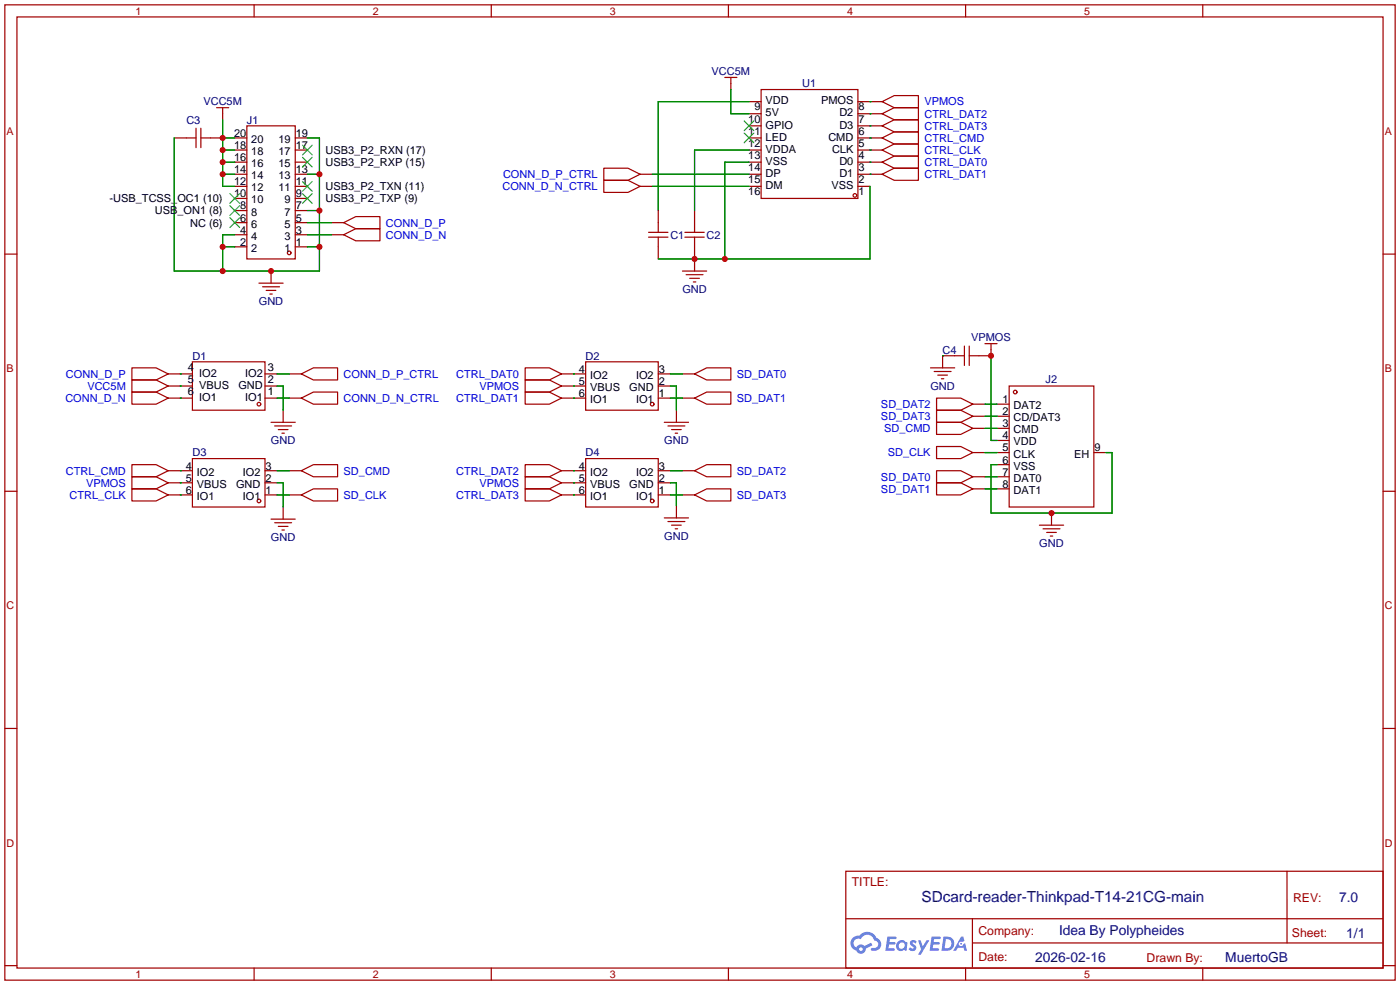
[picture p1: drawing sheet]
<svg xmlns="http://www.w3.org/2000/svg" width="294mm" height="207mm" viewBox="0 0 294 207" stroke-linecap="round" stroke-linejoin="round" font-family="sans-serif">
<g fill="none" stroke="#a10000" stroke-width=".25">
<path d="M1 1h291.9v204.7h-291.9zM3.6 3.6h286.7v199.6h-286.7zM53.3 1v2.6M103.1 1v2.6M152.9 1v2.6M202.7 1v2.6M252.5 1v2.6M1 53.3h2.6M290.3 53.3h2.6M1 103.1h2.6M290.3 103.1h2.6M1 152.9h2.6"/>
<path d="M290.3 152.9h2.6M177.5 182.9h112.8v20.3h-112.8zM177.6 192.8h112.6M204.1 197.9h86.1M204.1 192.8v10.2M270.2 182.9v15M1 202.7h2.6M53.3 203.2v2.5M103.1 203.2v2.5M152.9 203.2v2.5M202.7 203.2v2.5M252.5 203.2v2.5"/>
<path d="M290.3 202.7h2.6"/>
</g>
<g fill="#5487ff">
<path d="M191.2 197.5l.5-.2 .4 .1 .3 .3-.2 .4a.33 .33 0 0 0-.3-.3 .33 .33 0 0 0-.4 .1l.1 .1a.86 .86 0 0 1 .7 .7 .86 .86 0 0 1-.3 .8l-.7 .1-.6-.4 .4-.4 .5 .3 .2-.1v-.2a.88 .88 0 0 1-.6-1.3z"/>
<path d="M192.7 197.4h.6l.4 1.3 .8-1.3h.6l-1.8 3h-.6l.6-1.1z"/>
<path d="M186.3 196.6h1.6l.3 .1-.1 .4h-1.3l-.1 .6h1.1l.2 .3-.3 .3h-1.1l-.1 .8h1.2l.1 .2-.1 .2-1.8 .1z"/>
<path d="M195.6 196.6h1.6l.2 .1v.4h-1.3l-.1 .6h1.1l.2 .3-.3 .3h-1.1l-.1 .8h1.2l.1 .2-.1 .2-1.9 .1z"/>
<path d="M201.7 196.6h.5l.3 .9-.5 .2a.5 .5 0 0 0-.7 .2 .5 .5 0 0 0 .3 .7 .5 .5 0 0 0 .6-.4l.4-.2 .4 1.6h-.6l-.1-.7h-1.2l-.4 .7h-.6z"/>
<path d="M198 196.6l-.4 3h1a1.51 1.51 0 0 0 1.7-1.5 1.51 1.51 0 0 0-1.8-1.5zM198.6 197.1a1.02 1.02 0 0 1 1.1 1.2 1.02 1.02 0 0 1-1.4 .8z"/>
<path d="M188.5 197.6a1.11 1.11 0 0 0-.3 1.6 1.11 1.11 0 0 0 1.6 .2l.5 .2 .2-1.7-.4-.2a1.02 1.02 0 0 0-1.6-.1zM188.6 198.5a.67 .67 0 0 1 1.3 0 .67 .67 0 0 1-1.3 0z"/>
<path d="M179 196.9a1.58 1.58 0 0 0 .8 2.6 1.01 1.01 0 0 0 1.1 .7 1.01 1.01 0 0 0 .8-1.1l1.4-.7-.3-.5-1.3 .7a1.03 1.03 0 0 0-1.7 .3 1 1 0 0 1-.5-1.4 1 1 0 0 1 1.4-.3 1.49 1.49 0 0 1 1.5-1 1.49 1.49 0 0 1 1.4 1.2 .82 .82 0 0 1 .7 1.1 .82 .82 0 0 1-1.2 .5l-.3 .1v.3a1.4 1.4 0 0 0 2-.6 1.4 1.4 0 0 0-.8-1.9 2.19 2.19 0 0 0-3.7-.5l-.8 .1zM180.3 199.2a.4 .4 0 0 1 .8 0 .4 .4 0 0 1-.8 0z"/>
<circle cx="201.8" cy="198.1" r=".19"/>
</g>
<g fill="none" stroke="#a10000" stroke-width=".25">
<path d="M152.1 16.3h2.6M153.4 16.3v2.5M159.8 18.8h20.3v22.9h-20.3zM36.6 29h4.5M41.1 26.9v4.1M42.2 29h4.5M42.2 26.9v4.1M45.5 22.6h2.5M46.7 22.6v2.5M49.3 39.1h2.5M49.3 36.6h2.5M49.3 34h2.5"/>
<path d="M49.3 31.5h2.5M49.3 29h2.5M51.8 26.4h10.2v28h-10.2zM62 39.1h2.5M62 36.6h2.5M62 34h2.5M62 31.5h2.5M62 29h2.5M126.7 35.3h5.1l2.6 1.3-2.6 1.2h-5.1zM126.7 37.8h5.1l2.6 1.3-2.6 1.3h-5.1zM134.4 39.1h2.5M134.4 36.6h2.5"/>
<path d="M157.2 39.1h2.6M157.2 36.6h2.6M157.2 34h2.6M157.2 31.5h2.6M157.2 29h2.6M157.2 26.4h2.6M157.2 23.9h2.6M157.2 21.3h2.6M180.1 39.1h2.5M180.1 36.6h5.1M180.1 34h5.1M180.1 31.5h5.1"/>
<path d="M180.1 29h5.1M180.1 26.4h5.1M180.1 23.9h5.1M180.1 21.3h5.1M185.2 29l2.5-1.3h5.1v2.5h-5.1zM185.2 31.5l2.5-1.3h5.1v2.6h-5.1zM185.2 21.3l2.5-1.2h5.1v2.5h-5.1zM185.2 34l2.5-1.2h5.1v2.5h-5.1zM185.2 36.6l2.5-1.3h5.1v2.5h-5.1zM185.2 23.9l2.5-1.3h5.1v2.5h-5.1zM185.2 26.4l2.5-1.3h5.1v2.6h-5.1zM49.3 51.8h2.5"/>
<path d="M49.3 49.3h2.5M49.3 46.7h2.5M49.3 44.2h2.5M49.3 41.7h2.5M54.4 59.4h5M56.9 56.9v2.5M62 51.8h2.5M62 49.3h2.5M62 46.7h2.5M62 44.2h2.5M62 41.7h2.5M69.6 49.3h2.5"/>
<path d="M69.6 46.7h2.5M72.1 46.7l2.6-1.2h5.1v2.5h-5.1zM72.1 49.3l2.6-1.3h5.1v2.5h-5.1zM136.1 49.8h4.1M136.1 48.8h4.1M138.2 44.2v4.6M138.2 49.8v4.6M143.3 56.9h5M143.8 49.8h4M143.8 48.8h4M144 57.7h3.6M144.8 58.4h2"/>
<path d="M145.5 59.2h.5M145.8 44.2v4.6M145.8 49.8v7.1M27.7 77.2h5.1l2.5 1.3-2.5 1.3h-5.1zM27.7 79.8h5.1l2.5 1.2-2.5 1.3h-5.1zM35.3 78.5h5.1M40.4 75.9h15.2v10.2h-15.2zM55.1 60.2h3.6M55.6 78.5h2.6M55.9 61h2M56.6 61.7h.5M60.7 78.5h2.5"/>
<path d="M63.2 78.5l2.6-1.3h5.1v2.6h-5.1zM110.2 79.8h5.1l2.6 1.2-2.6 1.3h-5.1zM110.2 77.2h5.1l2.6 1.3-2.6 1.3h-5.1zM117.9 78.5h5M122.9 75.9h15.3v10.2h-15.3zM138.2 78.5h2.5M143.3 78.5h2.5M145.8 78.5l2.5-1.3h5.1v2.6h-5.1zM195.3 77.2h5.1M196.1 78h3.5M196.8 78.7h2.1M197.6 79.5h.5"/>
<path d="M202.4 72.6v4.1M202.4 74.7h-4.5v2.5M203.5 72.6v4.1M206.8 72.1h2.5M208 72.1v2.6h-4.5M27.7 82.3h5.1l2.5 1.3-2.5 1.2h-5.1zM27.7 97.5h5.1l2.5 1.3-2.5 1.3h-5.1zM35.3 83.6h5.1M35.3 81h5.1M35.3 98.8h5.1M40.4 96.3h15.2v10.1h-15.2zM55.6 83.6h2.6"/>
<path d="M55.6 81h2.6M55.6 98.8h2.6M56.9 88.6h5.1M57.7 89.4h3.5M58.4 90.2h2.1M59.2 90.9h.5M59.4 86.1v2.5M60.7 83.6h2.5M60.7 98.8h2.5M63.2 83.6l2.6-1.3h5.1v2.5h-5.1zM63.2 98.8l2.6-1.3h5.1v2.6h-5.1zM110.2 82.3h5.1l2.6 1.3-2.6 1.2h-5.1z"/>
<path d="M110.2 97.5h5.1l2.6 1.3-2.6 1.3h-5.1zM117.9 83.6h5M117.9 81h5M117.9 98.8h5M122.9 96.3h15.3v10.1h-15.3zM138.2 83.6h2.5M138.2 81h2.5M138.2 98.8h2.5M139.4 88.6h5.1M140.2 89.4h3.6M141 90.2h2M141.7 90.9h.5"/>
<path d="M142 86.1v2.5M143.3 83.6h2.5M143.3 98.8h2.5M145.8 83.6l2.5-1.3h5.1v2.5h-5.1zM145.8 98.8l2.5-1.3h5.1v2.6h-5.1zM196.6 88.6h5.1l2.5 1.3-2.5 1.3h-5.1zM196.6 93.7h5.1l2.5 1.3-2.5 1.3h-5.1zM196.6 83.6h5.1l2.5 1.2-2.5 1.3h-5.1zM196.6 86.1h5.1l2.5 1.3-2.5 1.2h-5.1zM196.6 98.8h5.1l2.5 1.3-2.5 1.2h-5.1zM204.2 84.8h2.6M204.2 87.4h2.6"/>
<path d="M204.2 89.9h2.6M204.2 95h2.6M209.3 84.8h2.5M209.3 87.4h2.5M209.3 89.9h2.5M209.3 92.5h2.5M209.3 95h2.5M209.3 97.5h2.5M211.8 81h17.8v25.4h-17.8zM229.6 95h2.6M27.7 102.6h5.1l2.5 1.3-2.5 1.3h-5.1zM27.7 100.1h5.1l2.5 1.2-2.5 1.3h-5.1z"/>
<path d="M35.3 103.9h5.1M35.3 101.3h5.1M55.6 103.9h2.6M55.6 101.3h2.6M56.9 109h5.1M57.7 109.7h3.5M58.4 110.5h2.1M59.2 111.3h.5M59.4 106.4v2.6M60.7 103.9h2.5M63.2 103.9l2.6-1.3h5.1v2.6h-5.1zM110.2 100.1h5.1l2.6 1.2-2.6 1.3h-5.1z"/>
<path d="M110.2 102.6h5.1l2.6 1.3-2.6 1.3h-5.1zM117.9 103.9h5M117.9 101.3h5M138.2 103.9h2.5M138.2 101.3h2.5M139.4 108.7h5.1M140.2 109.5h3.6M141 110.2h2M141.7 111h.5M142 106.2v2.5M143.3 103.9h2.5M145.8 103.9l2.5-1.3h5.1v2.6h-5.1z"/>
<path d="M196.6 101.3h5.1l2.5 1.3-2.5 1.3h-5.1zM204.2 100.1h2.6M204.2 102.6h2.6M209.3 100.1h2.5M209.3 102.6h2.5M218.2 110.2h5.1M218.9 111h3.6M219.7 111.8h2M220.5 112.5h.5M220.7 107.7v2.5"/>
<circle cx="60.7" cy="53.1" r=".38"/>
<circle cx="179.5" cy="41" r=".38"/>
<circle cx="54.4" cy="84.8" r=".38"/>
<circle cx="136.9" cy="84.8" r=".38"/>
<circle cx="213.1" cy="82.3" r=".38"/>
<circle cx="54.4" cy="105.2" r=".38"/>
<circle cx="136.9" cy="105.2" r=".38"/>
</g>
<g fill="none" stroke="#008700" stroke-width=".25">
<path d="M153.4 18.8v5.1h3.8M36.6 29v27.9h30.5v-27.9h-2.6M46.7 31.5h2.6M46.7 34h2.6M46.7 36.6h2.6M46.7 25.1v14h2.6M46.7 29h2.6M64.5 36.6h2.6M136.9 36.6h20.3M136.9 39.1h20.3M157.2 21.3h-19v22.9M157.2 31.5h-11.4v12.7"/>
<path d="M157.2 34h-5.1v20.4M182.6 29h.1M182.6 31.5h.1M182.6 21.3h.1M182.6 34h.1M182.6 36.6h.1M182.6 23.9h.1M182.6 26.4h.1M182.6 39.1v15.3h-44.4M46.7 51.8h2.6M49.3 49.3h-2.6v7.6M64.5 46.7h5.1"/>
<path d="M64.5 49.3h5.1M64.5 51.8h2.6M64.5 44.2h2.6M37.8 78.5h.1M58.2 78.5h2.5M120.4 78.5h.1M140.7 78.5h2.6M197.9 74.7h.1M208 74.7v17.8h1.3M37.8 83.6h.1M37.8 81h.1M37.8 98.8h.1"/>
<path d="M58.2 81h1.2v5.1M58.2 83.6h2.5M58.2 98.8h2.5M120.4 81h.1M120.4 83.6h.1M120.4 98.8h.1M140.7 81h1.3v5.1M140.7 83.6h2.6M140.7 98.8h2.6M206.8 89.9h2.5M206.8 95h2.5M206.8 84.8h2.5"/>
<path d="M206.8 87.4h2.5M232.2 95h1.2v12.7h-25.4v-10.2h1.3M37.8 103.9h.1M37.8 101.3h.1M58.2 101.3h1.2v5.1M58.2 103.9h2.5M120.4 101.3h.1M120.4 103.9h.1M140.7 103.9h2.6M140.7 101.3h1.3v4.9M206.8 100.1h2.5M206.8 102.6h2.5"/>
</g>
<g fill="none" stroke="#3c3" stroke-width=".25">
<path d="M63.5 38.1l2 2M63.5 33l2 2.1M63.5 30.5l2 2M65.5 38.1l-2 2M65.5 33l-2 2.1M65.5 30.5l-2 2M156.2 25.4l2 2M156.2 27.9l2 2.1M158.2 25.4l-2 2M158.2 27.9l-2 2.1M48.3 40.6l2 2.1M48.3 43.2l2 2"/>
<path d="M48.3 45.7l2 2.1M50.3 40.6l-2 2.1M50.3 43.2l-2 2M50.3 45.7l-2 2.1M63.5 40.6l2 2.1M65.5 40.6l-2 2.1"/>
</g>
<g fill="#c00">
<circle cx="145.8" cy="54.4" r=".63"/>
<circle cx="152.1" cy="54.4" r=".63"/>
<circle cx="220.7" cy="107.7" r=".63"/>
<circle cx="208" cy="74.7" r=".63"/>
<circle cx="46.7" cy="51.8" r=".63"/>
<circle cx="46.7" cy="56.9" r=".63"/>
<circle cx="56.9" cy="56.9" r=".63"/>
<circle cx="67.1" cy="51.8" r=".63"/>
<circle cx="67.1" cy="44.2" r=".63"/>
<circle cx="67.1" cy="36.6" r=".63"/>
<circle cx="46.7" cy="29" r=".63"/>
<circle cx="46.7" cy="31.5" r=".63"/>
<circle cx="46.7" cy="34" r=".63"/>
<circle cx="46.7" cy="36.6" r=".63"/>
</g>
<text font-size="3.2" fill="#000080" x="193.5" y="189.2">SDcard-reader-Thinkpad-T14-21CG-main</text>
<g font-size="2.9" fill="#000080">
<text x="281.1" y="189.4">7.0</text>
<text x="222.3" y="196.3">Idea By Polypheides</text>
<text x="282.6" y="196.8">1/1</text>
<text x="217.3" y="201.9">2026-02-16</text>
<text x="257.2" y="201.9">MuertoGB</text>
</g>
<g font-size="2.6" fill="#a00000">
<text x="178.8" y="186.1">TITLE:</text>
<text x="271.4" y="189.4">REV:</text>
<text x="205.4" y="196.3">Company:</text>
<text x="271.2" y="196.7">Sheet:</text>
<text x="205.4" y="201.8">Date:</text>
<text x="240.7" y="201.9">Drawn By:</text>
</g>
<g font-size="2.3" fill="#000080">
<text x="149.4" y="15.8">VCC5M</text>
<text x="42.7" y="22.1">VCC5M</text>
<text x="168.4" y="18.2">U1</text>
<text x="39.1" y="26">C3</text>
<text x="51.8" y="26">J1</text>
<text x="140.7" y="50.1">C1</text>
<text x="148.3" y="50.1">C2</text>
<text x="54.3" y="64.1">GND</text>
<text x="143.2" y="61.5">GND</text>
<text x="203.9" y="71.7">VPMOS</text>
<text x="40.4" y="75.5">D1</text>
<text x="122.9" y="75.5">D2</text>
<text x="197.9" y="74.2">C4</text>
<text x="195.3" y="81.8">GND</text>
<text x="219.5" y="80.5">J2</text>
<text x="40.4" y="95.8">D3</text>
<text x="56.9" y="93.3">GND</text>
<text x="122.9" y="95.8">D4</text>
<text x="139.4" y="93.3">GND</text>
<text x="56.9" y="113.6">GND</text>
<text x="139.4" y="113.3">GND</text>
<text x="218.2" y="114.9">GND</text>
</g>
<g font-size="2.3">
<text x="158.4" y="23.2">9</text>
<text x="160.7" y="21.9">VDD</text>
<text x="172.3" y="21.9">PMOS</text>
<text x="180.2" y="23.2">8</text>
<text x="49.1" y="28.7">20</text>
<text x="52.8" y="30">20</text>
<text x="58.5" y="30">19</text>
<text x="62.1" y="28.7">19</text>
<text x="157.1" y="25.7">10</text>
<text x="157.1" y="28.3">11</text>
<text x="160.7" y="24.5">5V</text>
<text x="160.7" y="27">GPIO</text>
<text x="160.7" y="29.5">LED</text>
<text x="173.9" y="29.5">CMD</text>
<text x="176.2" y="27">D3</text>
<text x="176.2" y="24.5">D2</text>
<text x="180.2" y="28.3">6</text>
<text x="180.2" y="25.7">7</text>
<text x="49.1" y="31.3">18</text>
<text x="49.1" y="33.8">16</text>
<text x="52.8" y="32.5">18</text>
<text x="52.8" y="35.1">16</text>
<text x="58.5" y="35.1">15</text>
<text x="58.5" y="32.5">17</text>
<text x="62.1" y="31.3">17</text>
<text x="68.3" y="32.3">USB3_P2_RXN (17)</text>
<text x="68.3" y="34.8">USB3_P2_RXP (15)</text>
<text x="157.1" y="30.8">12</text>
<text x="157.1" y="33.3">13</text>
<text x="157.1" y="35.9">14</text>
<text x="160.7" y="32.1">VDDA</text>
<text x="160.7" y="34.6">VSS</text>
<text x="174.7" y="32.1">CLK</text>
<text x="176.2" y="34.6">D0</text>
<text x="180.2" y="35.9">3</text>
<text x="180.2" y="33.3">4</text>
<text x="180.2" y="30.8">5</text>
<text x="49.1" y="36.3">14</text>
<text x="49.1" y="38.9">12</text>
<text x="49.1" y="41.4">10</text>
<text x="52.8" y="37.6">14</text>
<text x="52.8" y="40.2">12</text>
<text x="58.5" y="40.2">11</text>
<text x="58.5" y="37.6">13</text>
<text x="62.1" y="41.4">9</text>
<text x="62.1" y="38.9">11</text>
<text x="62.1" y="36.3">13</text>
<text x="68.3" y="39.9">USB3_P2_TXN (11)</text>
<text x="157.1" y="38.4">15</text>
<text x="157.1" y="41">16</text>
<text x="160.7" y="37.2">DP</text>
<text x="160.7" y="39.7">DM</text>
<text x="174.5" y="39.7">VSS</text>
<text x="176.2" y="37.2">D1</text>
<text x="180.2" y="41">1</text>
<text x="180.2" y="38.4">2</text>
<text x="23" y="42.5">-USB_TCSS_OC1 (10)</text>
<text x="32.5" y="45">USB_ON1 (8)</text>
<text x="39.9" y="47.5">NC (6)</text>
<text x="50.4" y="44">8</text>
<text x="50.4" y="46.5">6</text>
<text x="52.8" y="42.7">10</text>
<text x="52.8" y="45.2">8</text>
<text x="52.8" y="47.8">6</text>
<text x="59.8" y="47.8">5</text>
<text x="59.8" y="45.2">7</text>
<text x="59.8" y="42.7">9</text>
<text x="62.1" y="46.5">5</text>
<text x="62.1" y="44">7</text>
<text x="68.3" y="42.5">USB3_P2_TXP (9)</text>
<text x="50.4" y="49">4</text>
<text x="50.4" y="51.6">2</text>
<text x="52.8" y="50.3">4</text>
<text x="52.8" y="52.9">2</text>
<text x="59.8" y="52.9">1</text>
<text x="59.8" y="50.3">3</text>
<text x="62.1" y="51.6">1</text>
<text x="62.1" y="49">3</text>
<text x="39.5" y="77.8">4</text>
<text x="56.2" y="77.8">3</text>
<text x="39.5" y="80.3">5</text>
<text x="39.5" y="82.8">6</text>
<text x="41.8" y="79">IO2</text>
<text x="41.8" y="81.6">VBUS</text>
<text x="50" y="81.6">GND</text>
<text x="51.4" y="79">IO2</text>
<text x="56.2" y="82.8">1</text>
<text x="56.2" y="80.3">2</text>
<text x="121.5" y="78.3">4</text>
<text x="121.5" y="80.8">5</text>
<text x="121.5" y="83.3">6</text>
<text x="123.9" y="79.5">IO2</text>
<text x="123.9" y="82.1">VBUS</text>
<text x="132.1" y="82.1">GND</text>
<text x="133.5" y="79.5">IO2</text>
<text x="138.3" y="83.3">1</text>
<text x="138.3" y="80.8">2</text>
<text x="138.3" y="78.3">3</text>
<text x="41.8" y="84.1">IO1</text>
<text x="51.4" y="84.1">IO1</text>
<text x="123.9" y="84.6">IO1</text>
<text x="133.5" y="84.6">IO1</text>
<text x="210.4" y="84.6">1</text>
<text x="210.4" y="87.1">2</text>
<text x="210.4" y="89.7">3</text>
<text x="212.8" y="85.9">DAT2</text>
<text x="212.8" y="88.4">CD/DAT3</text>
<text x="210.4" y="92.2">4</text>
<text x="210.4" y="94.8">5</text>
<text x="212.8" y="91">CMD</text>
<text x="212.8" y="93.5">VDD</text>
<text x="229.7" y="94.8">9</text>
<text x="39" y="98.6">4</text>
<text x="39" y="101.1">5</text>
<text x="41.3" y="99.8">IO2</text>
<text x="51" y="99.8">IO2</text>
<text x="55.8" y="101.1">2</text>
<text x="55.8" y="98.6">3</text>
<text x="121.5" y="98.6">4</text>
<text x="121.5" y="101.1">5</text>
<text x="123.9" y="99.8">IO2</text>
<text x="133.5" y="99.8">IO2</text>
<text x="138.3" y="101.1">2</text>
<text x="138.3" y="98.6">3</text>
<text x="210.4" y="97.3">6</text>
<text x="210.4" y="99.8">7</text>
<text x="212.8" y="96">CLK</text>
<text x="212.8" y="98.6">VSS</text>
<text x="212.8" y="101.1">DAT0</text>
<text x="225.5" y="96">EH</text>
<text x="39" y="103.7">6</text>
<text x="41.3" y="102.4">VBUS</text>
<text x="41.3" y="104.9">IO1</text>
<text x="49.6" y="102.4">GND</text>
<text x="51" y="104.9">IO1</text>
<text x="55.8" y="103.7">1</text>
<text x="121.5" y="103.7">6</text>
<text x="123.9" y="102.4">VBUS</text>
<text x="123.9" y="104.9">IO1</text>
<text x="132.1" y="102.4">GND</text>
<text x="133.5" y="104.9">IO1</text>
<text x="138.3" y="103.7">1</text>
<text x="210.4" y="102.4">8</text>
<text x="212.8" y="103.7">DAT1</text>
</g>
<g font-size="2.3" fill="#00f">
<text x="194.1" y="22.1">VPMOS</text>
<text x="194.1" y="29.8">CTRL_CMD</text>
<text x="194.1" y="24.7">CTRL_DAT2</text>
<text x="194.1" y="27.2">CTRL_DAT3</text>
<text x="194.1" y="32.3">CTRL_CLK</text>
<text x="194.1" y="34.8">CTRL_DAT0</text>
<text x="105.5" y="39.9">CONN_D_N_CTRL</text>
<text x="105.6" y="37.4">CONN_D_P_CTRL</text>
<text x="194.1" y="37.4">CTRL_DAT1</text>
<text x="81" y="47.5">CONN_D_P</text>
<text x="81" y="50.1">CONN_D_N</text>
<text x="13.8" y="79.3">CONN_D_P</text>
<text x="18.3" y="81.8">VCC5M</text>
<text x="72.1" y="79.3">CONN_D_P_CTRL</text>
<text x="95.8" y="79.3">CTRL_DAT0</text>
<text x="100.6" y="81.8">VPMOS</text>
<text x="154.7" y="79.3">SD_DAT0</text>
<text x="13.7" y="84.4">CONN_D_N</text>
<text x="72.1" y="84.4">CONN_D_N_CTRL</text>
<text x="95.8" y="84.4">CTRL_DAT1</text>
<text x="154.7" y="84.4">SD_DAT1</text>
<text x="184.9" y="85.6">SD_DAT2</text>
<text x="184.9" y="88.2">SD_DAT3</text>
<text x="185.6" y="90.7">SD_CMD</text>
<text x="186.3" y="95.8">SD_CLK</text>
<text x="13.8" y="99.6">CTRL_CMD</text>
<text x="72.1" y="99.6">SD_CMD</text>
<text x="95.8" y="99.6">CTRL_DAT2</text>
<text x="154.7" y="99.6">SD_DAT2</text>
<text x="184.9" y="100.9">SD_DAT0</text>
<text x="14.6" y="104.7">CTRL_CLK</text>
<text x="18.1" y="102.2">VPMOS</text>
<text x="72.1" y="104.7">SD_CLK</text>
<text x="95.8" y="104.7">CTRL_DAT3</text>
<text x="100.6" y="102.2">VPMOS</text>
<text x="154.7" y="104.7">SD_DAT3</text>
<text x="184.9" y="103.4">SD_DAT1</text>
</g>
<g font-size="2.2" fill="#a00000">
<text x="28.4" y="3.1">1</text>
<text x="78.2" y="3.1">2</text>
<text x="128" y="3.1">3</text>
<text x="177.8" y="3.1">4</text>
<text x="227.6" y="3.1">5</text>
<text x="1.4" y="28.3">A</text>
<text x="290.7" y="28.3">A</text>
<text x="1.4" y="78.1">B</text>
<text x="290.7" y="78.1">B</text>
<text x="1.4" y="127.9">C</text>
<text x="290.7" y="127.9">C</text>
<text x="1.4" y="177.7">D</text>
<text x="290.7" y="177.7">D</text>
<text x="28.4" y="205.3">1</text>
<text x="78.2" y="205.3">2</text>
<text x="128" y="205.3">3</text>
<text x="177.8" y="205.3">4</text>
<text x="227.6" y="205.3">5</text>
</g>
</svg>
